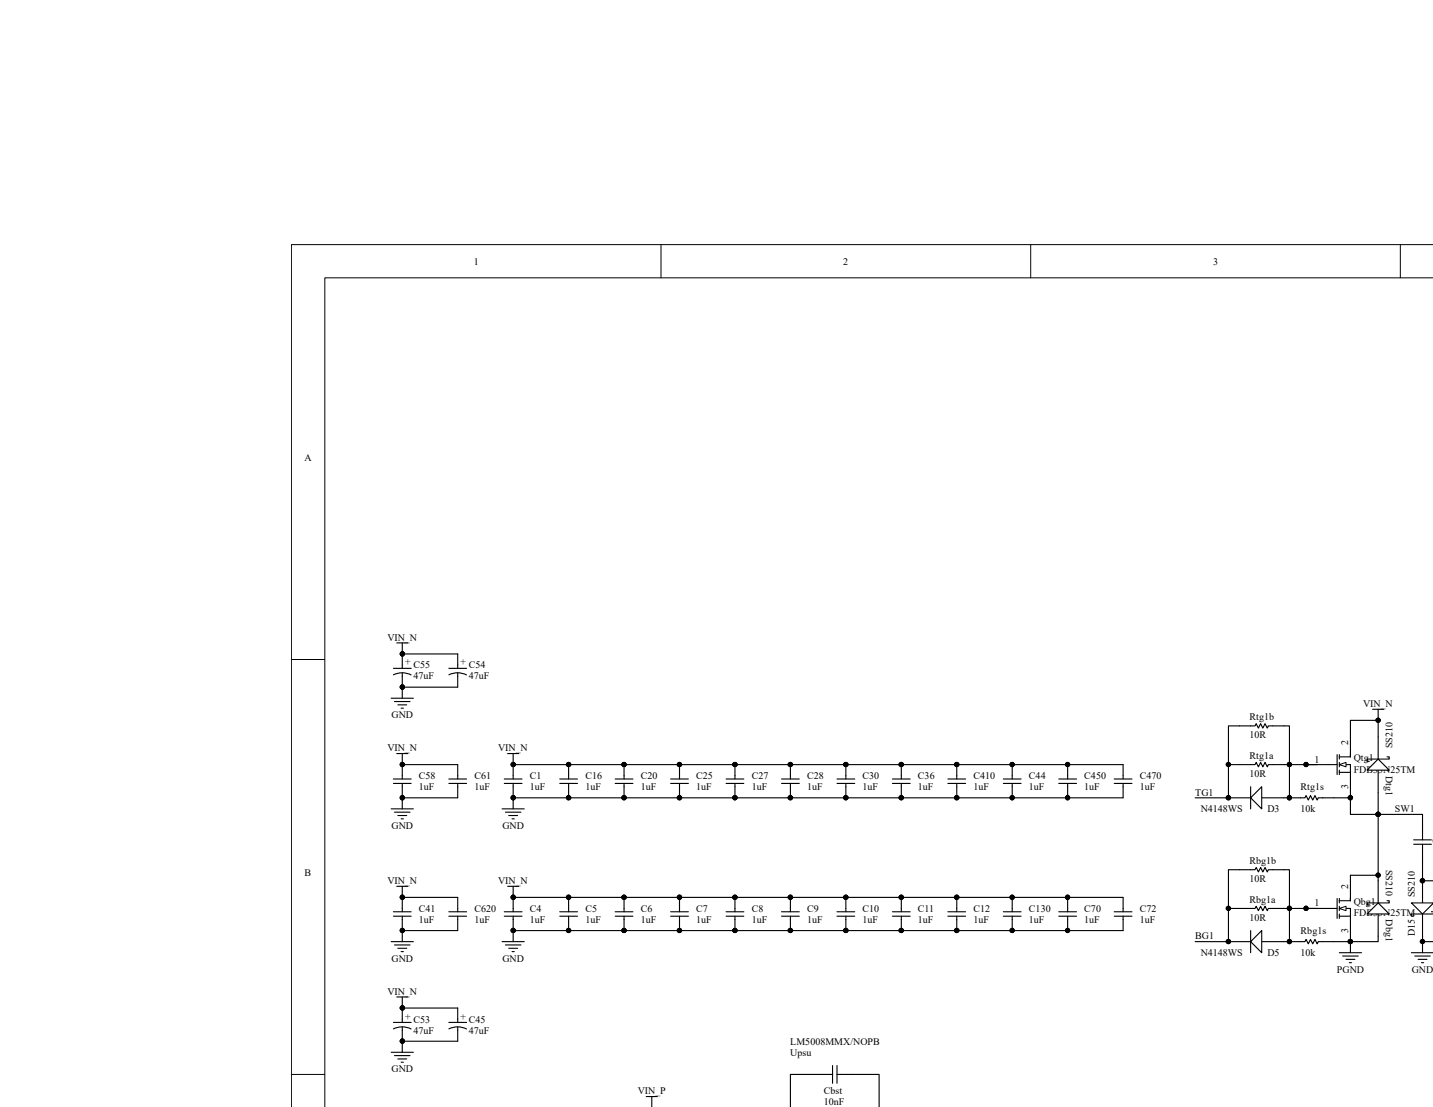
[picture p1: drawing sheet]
<svg xmlns="http://www.w3.org/2000/svg" width="279mm" height="216mm" viewBox="0 0 279 216" stroke-linecap="round" stroke-linejoin="round" font-family="sans-serif">
<path d="M279.4 47.7h-222.6v168.2" fill="none" stroke="#000" stroke-width=".19"/>
<path d="M63.4 54.2h216v161.7h-216z" fill="#fff"/>
<path d="M128.9 47.7v6.5M201 47.7v6.5M273 47.7v6.5M279.4 54.2h-216.1v161.7M56.8 128.6h6.5M56.8 209.5h6.5" fill="none" stroke="#000" stroke-width=".19"/>
<path d="M251.4 155.6h3l.3-.4 .4 .8 .4-.8 .4 .8 .5-.8 .4 .8 .2-.4h3.1M259 149.1h1.7M260.7 147.2v3.9M261.1 149.1h2.2v6.5M261.1 147.6h2.2M261.1 150.6h2.2M261.1 147.2v.8M261.1 148.7v.9M261.1 150.2v.9M263.3 142.7v4.3M251.4 183.6h3l.3-.4 .4 .9 .4-.9 .4 .9 .5-.9 .4 .9 .2-.5h3.1" fill="none" stroke="#000" stroke-width=".22"/>
<g fill="#000" stroke="#000" stroke-width=".19">
<circle cx="251.4" cy="155.6" r=".4"/>
<circle cx="263.3" cy="155.6" r=".42"/>
<circle cx="251.4" cy="183.6" r=".4"/>
</g>
<path d="M261.1 149.1l1.3-.4v.9z" fill="#fff"/>
<path d="M261.1 149.1l1.3-.4v.9z" fill="none" stroke="#000" stroke-width=".19"/>
<path d="M254.7 149.1h4.3M263.3 147v.6M259 177.2h1.7M260.7 175.2v3.9M261.1 177.2h2.2v6.4M261.1 175.7h2.2M261.1 178.7h2.2M261.1 175.2v.9M261.1 176.7v.9M261.1 178.3v.8M263.3 170.7v4.3" fill="none" stroke="#000" stroke-width=".22"/>
<g fill="#000" stroke="#000" stroke-width=".19">
<circle cx="254.6" cy="149.1" r=".4"/>
<circle cx="263.3" cy="155.6" r=".42"/>
<circle cx="263.3" cy="183.6" r=".42"/>
</g>
<path d="M261.1 177.2l1.3-.5v.9z" fill="#fff"/>
<path d="M261.1 177.2l1.3-.5v.9z" fill="none" stroke="#000" stroke-width=".19"/>
<path d="M239.5 155.6h4.3M246 155.6h4.3M254.7 177.2h4.3M263.3 175v.7M275.6 163.8h3.5M275.6 164.7h3.5M277.4 161v2.8M277.4 164.7v2.8" fill="none" stroke="#000" stroke-width=".22"/>
<g fill="#000" stroke="#000" stroke-width=".19">
<circle cx="239.5" cy="155.6" r=".42"/>
<circle cx="254.6" cy="177.2" r=".4"/>
<circle cx="263.3" cy="183.6" r=".42"/>
</g>
<path d="M243.8 155.6l2.2-2.2v4.4z" fill="#fff"/>
<path d="M243.8 155.6l2.2-2.2v4.4zM243.8 153.4v4.4M239.5 183.6h4.3M246 183.6h4.3" fill="none" stroke="#000" stroke-width=".22"/>
<g fill="#000" stroke="#000" stroke-width=".19">
<circle cx="239.5" cy="155.6" r=".42"/>
<circle cx="239.5" cy="183.6" r=".42"/>
</g>
<path d="M243.8 183.6l2.2-2.1v4.3z" fill="#fff"/>
<path d="M268.7 171.8v4.3M268.7 178.3v4.3M243.8 183.6l2.2-2.1v4.3zM243.8 181.5v4.3" fill="none" stroke="#000" stroke-width=".22"/>
<circle cx="239.5" cy="183.6" r=".42" fill="#000" stroke="#000" stroke-width=".19"/>
<path d="M266.5 178.3l2.2-2.2 2.2 2.2z" fill="#fff"/>
<path d="M268.7 143.7v4.3M268.7 150.2v4.3M266.5 178.3l2.2-2.2 2.2 2.2zM270.4 175.7h.5v.4h-4.4v.4h.5" fill="none" stroke="#000" stroke-width=".22"/>
<path d="M266.5 150.2l2.2-2.2 2.2 2.2z" fill="#fff"/>
<path d="M266.5 150.2l2.2-2.2 2.2 2.2zM270.4 147.6h.5v.4h-4.4v.5h.5M277.4 171.8v4.3M277.4 178.3v4.3" fill="none" stroke="#000" stroke-width=".22"/>
<circle cx="277.4" cy="171.8" r=".42" fill="#000" stroke="#000" stroke-width=".19"/>
<path d="M275.2 176.1h4.2l-2 2.2z" fill="#fff"/>
<g fill="none" stroke="#000" stroke-width=".22">
<path d="M76.3 136.2h4.3M76.7 130.3h3.5M76.7 131.6a3.9 3.9 0 0 1 3.5 0M76.9 136.8h3M77.4 125.4h2.1M77.6 137.5h1.7M78.2 138.1h.5M78.4 125.4v4.9M78.4 131.2v5M78.4 127.5h10.8v2.8M87.5 130.3h3.5M87.5 131.6a3.9 3.9 0 0 1 3.5 0"/>
<path d="M89.2 131.2v2.8h-10.8M267.6 138.3h2.2M268.7 138.3v2.2M76.3 157.8h4.3M76.7 151.9h3.5M76.7 152.8h3.5M76.9 158.4h3M77.4 147h2.1M77.6 159.1h1.7M78.2 159.7h.5M78.4 149.1h10.8v2.8M78.4 147v4.9"/>
<path d="M78.4 152.8v5M87.5 151.9h3.5M87.5 152.8h3.5M89.2 152.8v2.8h-10.8M97.9 157.8h4.3M98.3 151.9h3.5M98.3 152.8h3.5M98.5 158.4h3.1M99 147h2.1M99.2 159.1h1.7M99.8 159.7h.5M100.1 147v4.9"/>
<path d="M100.1 152.8v5M100.1 149.1h118.9v2.8M109.1 151.9h3.5M109.1 152.8h3.5M110.9 149.1v2.8M110.9 152.8v2.8M119.9 151.9h3.5M119.9 152.8h3.5M121.7 149.1v2.8M121.7 152.8v2.8M130.8 151.9h3.4M130.8 152.8h3.4"/>
<path d="M132.5 149.1v2.8M132.5 152.8v2.8M141.6 151.9h3.4M141.6 152.8h3.4M143.3 149.1v2.8M143.3 152.8v2.8M152.4 151.9h3.4M152.4 152.8h3.4M154.1 149.1v2.8M154.1 152.8v2.8M163.2 151.9h3.5M163.2 152.8h3.5"/>
<path d="M164.9 149.1v2.8M164.9 152.8v2.8M174 151.9h3.5M174 152.8h3.5M175.7 149.1v2.8M175.7 152.8v2.8M184.8 151.9h3.5M184.8 152.8h3.5M186.5 149.1v2.8M186.5 152.8v2.8M195.6 151.9h3.5M195.6 152.8h3.5"/>
<path d="M197.4 149.1v2.8M197.4 152.8v2.8M206.4 151.9h3.5M206.4 152.8h3.5M208.2 149.1v2.8M208.2 152.8v2.8M217.2 151.9h3.5M217.2 152.8h3.5M219 152.8v2.8h-118.9M239.5 149.1v-7.5h5.2l.2-.5 .5 .9 .4-.9 .4 .9 .5-.9 .4 .9 .2-.4h4.1v7.5M251.4 149.1h-4.1l-.2 .5-.4-.9-.5 .9-.4-.9-.4 .9-.5-.9-.2 .4h-5.2v6.5h-6.5M251.4 149.1h5.4"/>
<path d="M251.4 149.1v6.5h-1.1M260.1 155.6h3.2v3.2h5.4M263.3 142.7v-2.2h5.4v3.2M268.7 158.8v11.9h-5.4M268.7 158.8h8.7v2.2M268.7 154.5v4.3M76.7 177.8h3.5M76.7 178.7h3.5M77.4 172.9h2.1M78.4 172.9v4.9M78.4 178.7v4.9M78.4 175h10.8v2.8"/>
<path d="M87.5 177.8h3.5M87.5 178.7h3.5M89.2 178.7v2.8h-10.8M98.3 177.8h3.5M98.3 178.7h3.5M99 172.9h2.1M100.1 175h118.9v2.8M100.1 172.9v4.9M100.1 178.7v4.9M109.1 177.8h3.5M109.1 178.7h3.5M110.9 175v2.8"/>
<path d="M110.9 178.7v2.8M119.9 177.8h3.5M119.9 178.7h3.5M121.7 175v2.8M121.7 178.7v2.8M130.8 177.8h3.4M130.8 178.7h3.4M132.5 175v2.8M132.5 178.7v2.8M141.6 177.8h3.4M141.6 178.7h3.4M143.3 175v2.8"/>
<path d="M143.3 178.7v2.8M152.4 177.8h3.4M152.4 178.7h3.4M154.1 175v2.8M154.1 178.7v2.8M163.2 177.8h3.5M163.2 178.7h3.5M164.9 175v2.8M164.9 178.7v2.8M174 177.8h3.5M174 178.7h3.5M175.7 175v2.8"/>
<path d="M175.7 178.7v2.8M184.8 177.8h3.5M184.8 178.7h3.5M186.5 175v2.8M186.5 178.7v2.8M195.6 177.8h3.5M195.6 178.7h3.5M197.4 175v2.8M197.4 178.7v2.8M206.4 177.8h3.5M206.4 178.7h3.5M208.2 175v2.8"/>
<path d="M208.2 178.7v2.8M217.2 177.8h3.5M217.2 178.7h3.5M219 178.7v2.8h-118.9M239.5 177.2v-7.6h5.2l.2-.4 .5 .9 .4-.9 .4 .9 .5-.9 .4 .9 .2-.5h4.1v7.6M251.4 177.2h-4.1l-.2 .4-.4-.9-.5 .9-.4-.9-.4 .9-.5-.9-.2 .5h-5.2v6.4h-6.5M251.4 177.2h5.4M251.4 177.2v6.4h-1.1M268.7 170.7v1.1M277.4 167.5v4.3h2M279.1 177.8h.3M279.4 176.1h-4.2l2.2 2.2 2-2.1"/>
<path d="M279.4 178.3h-4.2v.4h.4M76.3 183.6h4.3M76.7 199.4h3.5M76.9 184.3h3M77.4 194.4h2.1M77.6 184.9h1.7M78.2 185.6h.5M78.4 194.4v5M78.4 196.6h10.8v2.8M87.5 199.4h3.5M97.9 183.6h4.3M98.5 184.3h3.1"/>
<path d="M99.2 184.9h1.7M99.8 185.6h.5M261.1 185.8h4.4M261.8 186.5h3M262.4 187.1h1.8M263.1 187.8h.4M263.3 183.6v2.2M268.7 182.6v1h-8.6M275.2 185.8h4.2M275.8 186.5h3.1M276.5 187.1h1.7M277.1 187.8h.5"/>
<path d="M277.4 182.6v1h2M277.4 183.6v2.2M76.3 205.2h4.3M76.7 200.7a3.9 3.9 0 0 1 3.5 0M76.9 205.9h3M77.6 206.5h1.7M78.2 207.2h.5M78.4 200.3v4.9M87.5 200.7a3.9 3.9 0 0 1 3.5 0M89.2 200.3v2.8h-10.8M126 213.9h2.2M127.1 213.9v2"/>
<path d="M162.3 209.5h-8.2v6.4M162.3 207.8v3.5M163.2 209.5h8.2v6.4M163.2 207.8v3.5"/>
</g>
<g fill="#000" stroke="#000" stroke-width=".19">
<circle cx="78.4" cy="127.5" r=".4"/>
<circle cx="78.4" cy="134" r=".4"/>
<circle cx="78.4" cy="155.6" r=".4"/>
<circle cx="78.4" cy="149.1" r=".4"/>
<circle cx="100.1" cy="155.6" r=".4"/>
<circle cx="100.1" cy="149.1" r=".4"/>
<circle cx="110.9" cy="155.6" r=".42"/>
<circle cx="110.9" cy="149.1" r=".42"/>
<circle cx="121.7" cy="155.6" r=".42"/>
<circle cx="121.7" cy="149.1" r=".42"/>
<circle cx="132.5" cy="155.6" r=".42"/>
<circle cx="132.5" cy="149.1" r=".42"/>
<circle cx="143.3" cy="155.6" r=".42"/>
<circle cx="143.3" cy="149.1" r=".42"/>
<circle cx="154.1" cy="155.6" r=".42"/>
<circle cx="154.1" cy="149.1" r=".42"/>
<circle cx="164.9" cy="155.6" r=".42"/>
<circle cx="164.9" cy="149.1" r=".42"/>
<circle cx="175.7" cy="155.6" r=".42"/>
<circle cx="175.7" cy="149.1" r=".42"/>
<circle cx="186.5" cy="155.6" r=".42"/>
<circle cx="186.5" cy="149.1" r=".42"/>
<circle cx="197.3" cy="149.1" r=".4"/>
<circle cx="197.3" cy="155.6" r=".4"/>
<circle cx="208.2" cy="155.6" r=".4"/>
<circle cx="208.2" cy="149.1" r=".4"/>
<circle cx="239.5" cy="149.1" r=".42"/>
<circle cx="239.5" cy="155.6" r=".42"/>
<circle cx="251.4" cy="149.1" r=".4"/>
<circle cx="251.4" cy="155.6" r=".4"/>
<circle cx="254.6" cy="149.1" r=".4"/>
<circle cx="263.3" cy="155.6" r=".42"/>
<circle cx="268.7" cy="140.5" r=".42"/>
<circle cx="268.7" cy="158.8" r=".42"/>
<circle cx="78.4" cy="175" r=".4"/>
<circle cx="100.1" cy="175" r=".4"/>
<circle cx="110.9" cy="175" r=".42"/>
<circle cx="121.7" cy="175" r=".42"/>
<circle cx="132.5" cy="175" r=".42"/>
<circle cx="143.3" cy="175" r=".42"/>
<circle cx="154.1" cy="175" r=".42"/>
<circle cx="164.9" cy="175" r=".42"/>
<circle cx="175.7" cy="175" r=".42"/>
<circle cx="186.5" cy="175" r=".42"/>
<circle cx="197.3" cy="175" r=".4"/>
<circle cx="208.2" cy="175" r=".4"/>
<circle cx="239.5" cy="177.2" r=".42"/>
<circle cx="251.4" cy="177.2" r=".4"/>
<circle cx="254.6" cy="177.2" r=".4"/>
<circle cx="268.7" cy="170.7" r=".42"/>
<circle cx="277.4" cy="171.8" r=".42"/>
<circle cx="78.4" cy="196.6" r=".4"/>
<circle cx="78.4" cy="181.5" r=".4"/>
<circle cx="100.1" cy="181.5" r=".4"/>
<circle cx="110.9" cy="181.5" r=".42"/>
<circle cx="121.7" cy="181.5" r=".42"/>
<circle cx="132.5" cy="181.5" r=".42"/>
<circle cx="143.3" cy="181.5" r=".42"/>
<circle cx="154.1" cy="181.5" r=".42"/>
<circle cx="164.9" cy="181.5" r=".42"/>
<circle cx="175.7" cy="181.5" r=".42"/>
<circle cx="186.5" cy="181.5" r=".42"/>
<circle cx="197.3" cy="181.5" r=".4"/>
<circle cx="208.2" cy="181.5" r=".4"/>
<circle cx="239.5" cy="183.6" r=".42"/>
<circle cx="251.4" cy="183.6" r=".4"/>
<circle cx="263.3" cy="183.6" r=".42"/>
<circle cx="277.4" cy="183.6" r=".42"/>
<circle cx="78.4" cy="203.1" r=".4"/>
</g>
<g font-size="2">
<text x="92.4" y="51.6">1</text>
<text x="164.4" y="51.6">2</text>
<text x="236.5" y="51.6">3</text>
<text x="59.4" y="89.9">A</text>
<text x="75.5" y="125">VIN_N</text>
<text x="80.6" y="130.3">C55</text>
<text x="91.4" y="130.3">C54</text>
<text x="80.6" y="132.5">47uF</text>
<text x="91.4" y="132.5">47uF</text>
<text x="265.8" y="137.9">VIN_N</text>
<text x="76.3" y="140.1">GND</text>
<text x="243.6" y="144">10R</text>
<text x="243.6" y="140.5">Rtg1b</text>
<text x="75.5" y="146.6">VIN_N</text>
<text x="97.1" y="146.6">VIN_N</text>
<text x="243.6" y="148">Rtg1a</text>
<text x="256.3" y="148.7">1</text>
<text x="263.9" y="148.5">Qtg1</text>
<text x="81.7" y="154.1">1uF</text>
<text x="81.7" y="151.9">C58</text>
<text x="92.5" y="154.1">1uF</text>
<text x="92.5" y="151.9">C61</text>
<text x="103.3" y="154.1">1uF</text>
<text x="103.3" y="151.9">C1</text>
<text x="114.1" y="154.1">1uF</text>
<text x="114.1" y="151.9">C16</text>
<text x="124.9" y="154.1">1uF</text>
<text x="124.9" y="151.9">C20</text>
<text x="135.7" y="154.1">1uF</text>
<text x="135.7" y="151.9">C25</text>
<text x="146.6" y="154.1">1uF</text>
<text x="146.6" y="151.9">C27</text>
<text x="157.4" y="154.1">1uF</text>
<text x="157.4" y="151.9">C28</text>
<text x="168.1" y="154.1">1uF</text>
<text x="168.1" y="151.9">C30</text>
<text x="179" y="154.1">1uF</text>
<text x="179" y="151.9">C36</text>
<text x="189.8" y="154.1">1uF</text>
<text x="189.8" y="151.9">C410</text>
<text x="200.6" y="154.1">1uF</text>
<text x="200.6" y="151.9">C44</text>
<text x="211.4" y="154.1">1uF</text>
<text x="211.4" y="151.9">C450</text>
<text x="222.2" y="154.1">1uF</text>
<text x="222.2" y="151.9">C470</text>
<text x="233" y="155.2">TG1</text>
<text x="243.6" y="151.5">10R</text>
<text x="253.6" y="154.1">Rtg1s</text>
<text x="263.9" y="150.7">FDB33N25TM</text>
<text x="76.3" y="161.7">GND</text>
<text x="98" y="161.7">GND</text>
<text x="234.1" y="158.4">N4148WS</text>
<text x="247.1" y="158.4">D3</text>
<text x="253.6" y="158.4">10k</text>
<text x="271.9" y="158.4">SW1</text>
<text x="279.3" y="164.7">C</text>
<text x="59.4" y="170.8">B</text>
<text x="75.5" y="172.4">VIN_N</text>
<text x="97.1" y="172.4">VIN_N</text>
<text x="243.6" y="172">10R</text>
<text x="243.6" y="168.6">Rbg1b</text>
<text x="81.7" y="177.8">C41</text>
<text x="92.5" y="177.8">C620</text>
<text x="103.3" y="177.8">C4</text>
<text x="114.1" y="177.8">C5</text>
<text x="124.9" y="177.8">C6</text>
<text x="135.7" y="177.8">C7</text>
<text x="146.6" y="177.8">C8</text>
<text x="157.4" y="177.8">C9</text>
<text x="168.1" y="177.8">C10</text>
<text x="179" y="177.8">C11</text>
<text x="189.8" y="177.8">C12</text>
<text x="200.6" y="177.8">C130</text>
<text x="211.4" y="177.8">C70</text>
<text x="222.2" y="177.8">C72</text>
<text x="243.6" y="179.6">10R</text>
<text x="243.6" y="176.1">Rbg1a</text>
<text x="256.3" y="176.7">1</text>
<text x="263.9" y="176.5">Qbg1</text>
<text x="263.9" y="178.7">FDB33N25TM</text>
<text x="81.7" y="180">1uF</text>
<text x="92.5" y="180">1uF</text>
<text x="103.3" y="180">1uF</text>
<text x="114.1" y="180">1uF</text>
<text x="124.9" y="180">1uF</text>
<text x="135.7" y="180">1uF</text>
<text x="146.6" y="180">1uF</text>
<text x="157.4" y="180">1uF</text>
<text x="168.1" y="180">1uF</text>
<text x="179" y="180">1uF</text>
<text x="189.8" y="180">1uF</text>
<text x="200.6" y="180">1uF</text>
<text x="211.4" y="180">1uF</text>
<text x="222.2" y="180">1uF</text>
<text x="233" y="183.2">BG1</text>
<text x="253.6" y="182.2">Rbg1s</text>
<text x="76.3" y="187.5">GND</text>
<text x="98" y="187.5">GND</text>
<text x="234.1" y="186.5">N4148WS</text>
<text x="247.1" y="186.5">D5</text>
<text x="253.6" y="186.5">10k</text>
<text x="260.6" y="189.7">PGND</text>
<text x="275.3" y="189.7">GND</text>
<text x="75.5" y="194">VIN_N</text>
<text x="80.6" y="201.6">47uF</text>
<text x="80.6" y="199.4">C53</text>
<text x="91.4" y="201.6">47uF</text>
<text x="91.4" y="199.4">C45</text>
<text x="154.1" y="203.8">LM5008MMX/NOPB</text>
<text x="76.3" y="209.1">GND</text>
<text x="154.1" y="205.9">Upsu</text>
<text x="124.3" y="213.4">VIN_P</text>
<text x="160.6" y="215.6">10nF</text>
<text x="160.6" y="213.4">Cbst</text>
</g>
<g font-size="1.9">
<text x="78.9" y="128.6" transform="rotate(90 78.9 128.6)">+</text>
<text x="89.7" y="128.6" transform="rotate(90 89.7 128.6)">+</text>
<text x="262.9" y="145.2" transform="rotate(-90 262.9 145.2)">2</text>
<text x="271.5" y="145.9" transform="rotate(-90 271.5 145.9)">SS210</text>
<text x="262.9" y="154" transform="rotate(-90 262.9 154)">3</text>
<text x="270.2" y="151.3" transform="rotate(90 270.2 151.3)">Dtg1</text>
<text x="262.9" y="173.3" transform="rotate(-90 262.9 173.3)">2</text>
<text x="270.2" y="169.6" transform="rotate(90 270.2 169.6)">SS210</text>
<text x="270.2" y="179.3" transform="rotate(90 270.2 179.3)">Dbg1</text>
<text x="275.8" y="175" transform="rotate(-90 275.8 175)">SS210</text>
<text x="262.9" y="182" transform="rotate(-90 262.9 182)">3</text>
<text x="275.8" y="182.6" transform="rotate(-90 275.8 182.6)">D15</text>
<text x="78.9" y="197.7" transform="rotate(90 78.9 197.7)">+</text>
<text x="89.7" y="197.7" transform="rotate(90 89.7 197.7)">+</text>
</g>
</svg>
